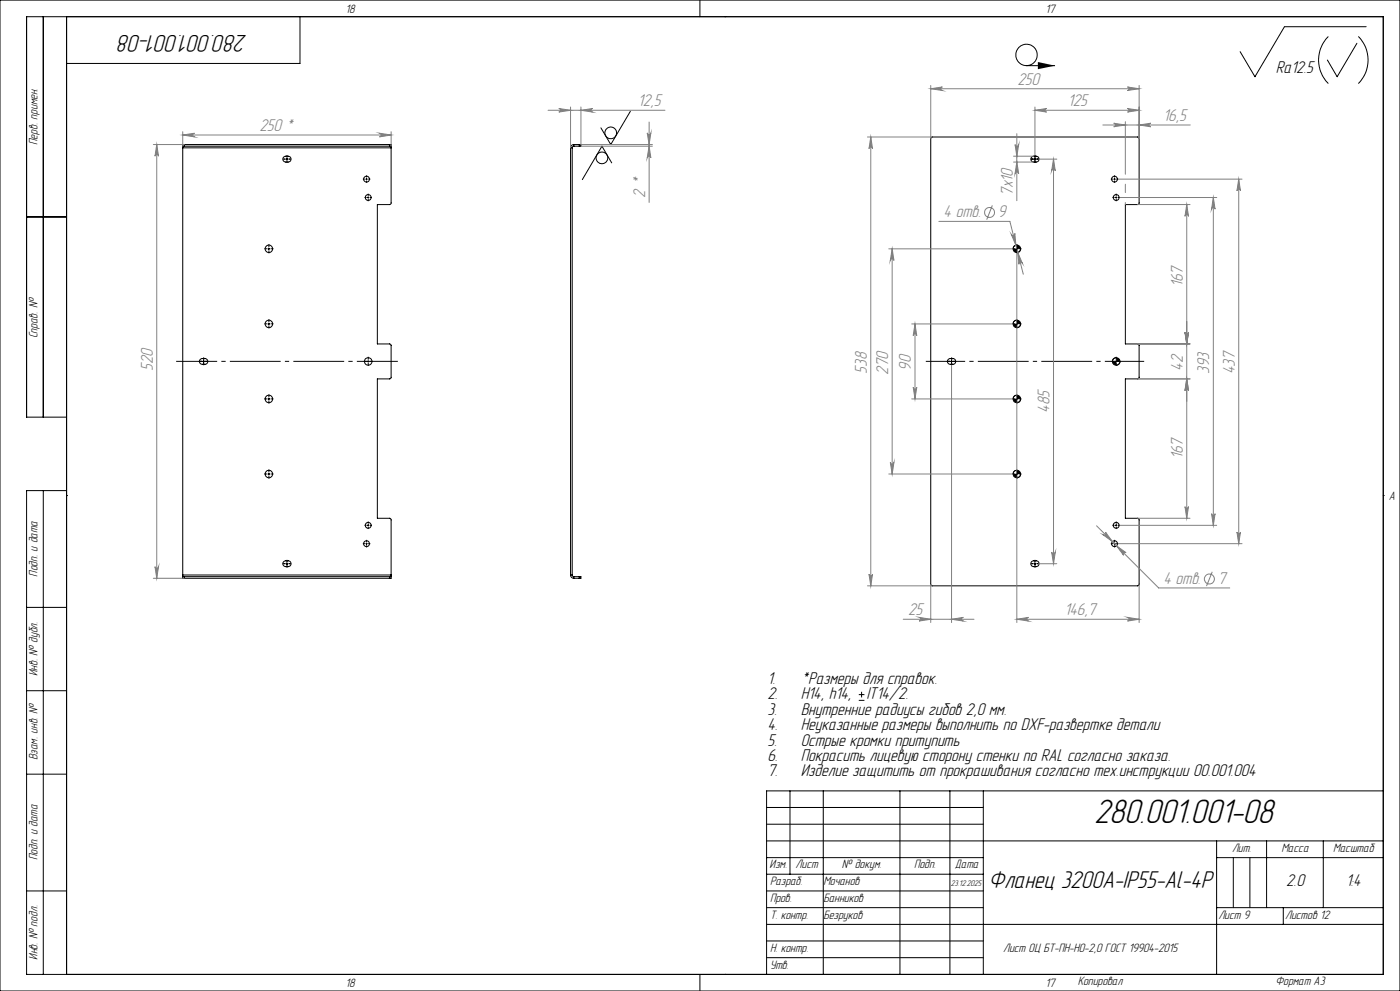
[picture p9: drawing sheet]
<svg xmlns="http://www.w3.org/2000/svg" width="420mm" height="297mm" viewBox="0 0 420 297" stroke-linecap="round" stroke-linejoin="round" font-family="sans-serif">
<g fill="none" stroke="#000" stroke-width=".3">
<path d="M0 0h420v297h-420zM13 5v120M20 5v287M90 5v14h-70M210 0v5M217.5 5h.1M308 19.7h8.5M398.5 10.9a10 10 0 0 0 0 14.1M407.1 13l-6 10-2.9-5M407.5 10.9a10 10 0 0 1 0 14.1M409.9 8h-24.6l-8.8 15-4.5-7.5M189.1 33.3l-5.9 10-2.9-5"/>
<path d="M54.8 43.8h.6M54.8 43.8v.5M54.8 44.3v128M54.8 44.3h62.5M55.4 43.3h-.6v.5M55.4 43.3v.5M55.4 43.3h61.4M55.4 43.8h61.4M85.2 47l.5-.2a1.31 1.31 0 0 1 1.5 .5l.1 .5a1.29 1.29 0 0 1-1.3 .8 1.29 1.29 0 0 1-1.2-1zM85.8 47.7h.5M86.1 47.4v.5M109.7 53.7h.5"/>
<path d="M110 53.4v.5M110.2 59.2h.5M110.5 58.9v.5M116.8 43.3h.5v.5M116.8 43.8h.5M116.8 43.3v.5M117.3 43.8v.5M117.3 44.3v16.6l-.4 .4h-3.7v41.8h3.7l.4 .4v9.8l-.4 .3h-3.7v41.7h3.7l.4 .4v16.6M171.2 44.3h.5M171.2 44.3v128M171.7 44.3v128M172.2 43.3a.96 .96 0 0 0-1 1"/>
<path d="M172.2 43.8l-.5 .5M172.2 43.3h1.6M172.2 43.8h1.6M172.2 43.3v.5M173.8 43.3h.5v.5h-.5M173.8 43.3v.5M183.5 48.8l-2.9-5-5.9 10M279.4 41.1h61.9l.4 .3v19.5l-.4 .4h-3.7v41.8h3.7l.4 .4v9.8l-.4 .3h-3.7v41.7h3.7l.4 .4v19.5l-.2 .3-61.9 .1-.4-.4v-133.7zM309.5 47l.6-.2a1.33 1.33 0 0 1 1.5 .5l.1 .5a1.35 1.35 0 0 1-1.2 .8 1.35 1.35 0 0 1-1.3-.8zM310.2 47.7h.5M310.5 47.4v.5M334.1 53.7h.5"/>
<path d="M334.4 53.4v.5M334.6 59.2h.5M334.9 58.9v.5M8 65h12M80.4 74.6h.5M80.6 74.3v.5M304.8 74.6h.5M305 73.4l-.7 .3-.4 .9M305 74.3v.5M306.2 74.6l-.4 .8-.8 .3M80.4 97.1h.5M80.6 96.8v.5"/>
<path d="M304.8 97.1h.5M305 96l-.8 .3-.3 .8M305 96.8v.5M306.2 97.1l-.3 .7-.9 .4M60.1 107.7l1.4-.2a.86 .86 0 0 1 .9 .8 .86 .86 0 0 1-.9 .9l-1.4-.2-.3-.5zM60.8 108.3h.5M61.1 108.1v.5M80.4 119.6h.5M80.6 119.3v.5M110.2 108.3h.5M110.5 108.1v.5M284.6 107.7l1.3-.2a.86 .86 0 0 1 .8 .8 .86 .86 0 0 1-.8 .9l-1.3-.2-.4-.5z"/>
<path d="M285.2 108.3h.5M285.5 108.1v.5M304.8 119.6h.5M305 118.5l-.7 .2-.4 .9M305 119.3v.5M306.2 119.6l-.4 .8-.8 .3M334.6 108.3h.5M334.9 107.2l-.8 .3-.4 .8M334.9 108.1v.5M336 108.3l-.4 .9-.7 .2M20 125h-12v-120h407v287h-407v-145h12M13 147v145"/>
<path d="M20 148.5h.1M80.4 142.1h.5M80.6 141.8v.5M110.2 157.4h.5M110.5 157.2v.5M304.8 142.1h.5M305 140.9l-.7 .3-.4 .9M305 141.8v.5M306.2 142.1l-.2 .6-1 .5M334.6 157.4h.5M334.9 157.2v.5M415 148.5h.1"/>
<path d="M54.8 172.8h.6M54.8 172.8v.5h.6M54.8 172.3v.5M54.8 172.3h62.5M55.4 173.3h61.4M55.4 172.8v.5M55.4 172.8h61.4M85.2 168.3l.5-.2a1.31 1.31 0 0 1 1.5 .4l.1 .6a1.29 1.29 0 0 1-1.3 .8 1.29 1.29 0 0 1-1.2-1.1zM85.8 168.9h.5M86.1 168.7v.5M109.7 162.9h.5M110 162.7v.5"/>
<path d="M116.8 172.8h.5M116.8 172.8v.5M117.3 172.8v.5h-.5M117.3 172.3v.5M171.2 172.3a.96 .96 0 0 0 1 1M171.2 172.3h.5M171.7 172.3l.5 .5M172.2 173.3h1.6M172.2 172.8h1.6M172.2 172.8v.5M173.8 172.8h.5v.5h-.5M173.8 172.8v.5"/>
<path d="M309.5 168.3l.6-.2a1.33 1.33 0 0 1 1.5 .4l.1 .6a1.35 1.35 0 0 1-1.2 .8 1.35 1.35 0 0 1-1.3-.8zM310.2 168.9h.5M310.5 168.7v.5M334.1 162.9h.5M334.4 162.7v.5M8 182h12M8 207h12M257.6 209.9h1.7M257.6 208.2h1.7M258.5 207.3v1.7M8 232h12M237 237v25"/>
<path d="M247 237v55M270 237v55M285 237v55M295 237v55M415 237h-185v55M230 242h65M230 247h65M230 252h185M230 257h65M365 252v40M365 257h50M370 257v15"/>
<path d="M375 257v15M380 252v20M397 252v20M8 267h12M230 267h65M230 272h65M230 277h185M230 262h65M365 272h50M385 272v5M210 292v5M217.5 292h.1"/>
<path d="M230 282h65M230 287h65"/>
<circle cx="307.9" cy="16.5" r="3.2"/>
<circle cx="183.2" cy="39.8" r="1.74"/>
<circle cx="110" cy="53.7" r=".88"/>
<circle cx="110.5" cy="59.2" r=".88"/>
<circle cx="180.6" cy="47.3" r="1.76"/>
<circle cx="334.4" cy="53.7" r=".88"/>
<circle cx="334.9" cy="59.2" r=".88"/>
<circle cx="80.7" cy="74.6" r="1.12"/>
<circle cx="305.1" cy="74.6" r="1.13"/>
<circle cx="80.7" cy="97.1" r="1.12"/>
<circle cx="305.1" cy="97.1" r="1.13"/>
<circle cx="80.7" cy="119.6" r="1.12"/>
<circle cx="110.4" cy="108.3" r="1.13"/>
<circle cx="305" cy="119.6" r="1.13"/>
<circle cx="334.9" cy="108.3" r="1.13"/>
<circle cx="80.7" cy="142.1" r="1.12"/>
<circle cx="110.5" cy="157.4" r=".88"/>
<circle cx="305.1" cy="142.1" r="1.13"/>
<circle cx="334.9" cy="157.4" r=".88"/>
<circle cx="110" cy="163" r=".88"/>
<circle cx="334.4" cy="163" r=".88"/>
</g>
<g fill="none" stroke="#808080" stroke-width=".3">
<path d="M54.8 39.5v4.3M113.8 39.9l3.5 .6-3.5 .5a.55 .55 0 0 0 .5-.5 .55 .55 0 0 0-.5-.6zM117.3 39.5v4.3M164.4 33.1h35.1M167.6 32.5l3.6 .6-3.6 .5a.53 .53 0 0 0 .6-.5 .53 .53 0 0 0-.6-.6zM171.2 32.1v12.2M174.3 33.1l3.5-.6a.53 .53 0 0 0-.5 .6 .53 .53 0 0 0 .5 .5zM174.3 32.1v11.2h21.4M194.2 39.8a.55 .55 0 0 0 .5 .5 .55 .55 0 0 0 .6-.5l-.6 3.5zM194.7 36.6v24.1M279.2 26.6l3.5-.5a.53 .53 0 0 0-.5 .5 .53 .53 0 0 0 .5 .5zM279.2 25.6v16"/>
<path d="M279.2 26.6h62.5M310.5 33.1l3.5-.6a.53 .53 0 0 0-.5 .6 .53 .53 0 0 0 .5 .5zM310.5 33.1h31.2M310.5 32.1v14.5M330.9 37.5h26.2M334.1 36.9l3.5 .6-3.5 .5a.53 .53 0 0 0 .5-.5 .53 .53 0 0 0-.5-.6zM337.6 36.5v15.7M338.2 26.1l3.5 .5-3.5 .5a.53 .53 0 0 0 .5-.5 .53 .53 0 0 0-.5-.5zM338.2 32.5l3.5 .6-3.5 .5a.53 .53 0 0 0 .5-.5 .53 .53 0 0 0-.5-.6zM341.7 37.5l3.5-.6a.53 .53 0 0 0-.5 .6 .53 .53 0 0 0 .5 .5zM341.7 25.6v16M46 43.3h9.3"/>
<path d="M47 43.3l.6 3.5a.53 .53 0 0 0-.6-.5 .53 .53 0 0 0-.5 .5zM47 43.3v130M54.8 40.5l3.5-.6a.55 .55 0 0 0-.5 .6 .55 .55 0 0 0 .5 .5zM54.8 40.5h62.5M174.3 43.8h21.4M194.7 43.8l.6 3.5a.55 .55 0 0 0-.6-.5 .55 .55 0 0 0-.5 .5zM260.2 41.1h19.5M261.2 41.1l.6 3.5a.53 .53 0 0 0-.6-.5 .53 .53 0 0 0-.5 .5zM261.2 41.1v134.5M304.1 48.6h6M304.1 46.8h6M304.5 43.3a.55 .55 0 0 0 .6 .5 .55 .55 0 0 0 .5-.5l-.6 3.5z"/>
<path d="M305 48.6l.6 3.5a.55 .55 0 0 0-.5-.5 .55 .55 0 0 0-.6 .5zM305 40.1v20M311.6 47.7h5.4M316.1 47.7l.5 3.5a.55 .55 0 0 0-.6-.5 .55 .55 0 0 0-.5 .5zM316.1 47.7v121.2M335.5 53.7h37.1M336 59.2h29M337.6 55.2v2.5M364 59.2l.5 3.5a.53 .53 0 0 0-.5-.5 .53 .53 0 0 0-.5 .5zM364 59.2v98.2M371.6 53.7l.5 3.5a.53 .53 0 0 0-.5-.5 .53 .53 0 0 0-.5 .5zM371.6 53.7v109.2"/>
<path d="M266.6 74.6h37.1M267.7 74.6l.5 3.5a.55 .55 0 0 0-.6-.5 .55 .55 0 0 0-.5 .5zM267.7 74.6v67.5M281.7 66.4h21.3l4 15.8M297.7 61.6l-1.7 4.2M303.4 70.2a.55 .55 0 0 0 .6 .4 .55 .55 0 0 0 .4-.6l.4 3.5zM305 75.9v110.7M305.3 75.7l1.4 3.2a.53 .53 0 0 0-.6-.3 .53 .53 0 0 0-.4 .6zM337.6 60.7v.6M341.2 61.3h15.8M356 61.3l.6 3.5a.53 .53 0 0 0-.6-.5 .53 .53 0 0 0-.5 .5zM356 61.3v94"/>
<path d="M273.5 97.1h30.2M274.5 97.1l.5 3.5a.53 .53 0 0 0-.5-.5 .53 .53 0 0 0-.5 .5zM274.5 97.1v22.5M355.5 99.6a.53 .53 0 0 0 .5 .5 .53 .53 0 0 0 .6-.5l-.6 3.5zM273.5 119.6h30.2M274 116.1a.53 .53 0 0 0 .5 .5 .53 .53 0 0 0 .5-.5l-.5 3.5zM285.5 109.5v77.1M341.2 103.1h15.8M341.2 113.6h15.8M356 113.6l.6 3.5a.53 .53 0 0 0-.6-.6 .53 .53 0 0 0-.5 .6zM267.1 138.6a.55 .55 0 0 0 .5 .5 .55 .55 0 0 0 .6-.5l-.5 3.5zM266.6 142.1h37.1"/>
<path d="M329 157.6l18.6 18.6h21.3M336 157.4h29M341.2 155.3h15.8M355.5 151.8a.53 .53 0 0 0 .5 .5 .53 .53 0 0 0 .6-.5l-.6 3.5zM363.5 153.9a.53 .53 0 0 0 .5 .5 .53 .53 0 0 0 .5-.5l-.5 3.5zM371.1 159.5a.53 .53 0 0 0 .5 .5 .53 .53 0 0 0 .5-.5l-.5 3.4zM46 173.3h9.3M46.5 169.8a.53 .53 0 0 0 .5 .5 .53 .53 0 0 0 .6-.5l-.6 3.5zM260.2 175.6h19.5M260.7 172.1a.53 .53 0 0 0 .5 .5 .53 .53 0 0 0 .6-.5l-.6 3.5zM279.2 175.1v11.5M311.6 168.9h5.4"/>
<path d="M315.5 165.4a.55 .55 0 0 0 .5 .6 .55 .55 0 0 0 .6-.6l-.5 3.5zM330.9 160.2a.54 .54 0 0 0 .7 0 .54 .54 0 0 0 0-.7l2.1 2.8zM335 163.6l2.8 2.1a.52 .52 0 0 0-.7 0 .52 .52 0 0 0 0 .7zM335.5 162.9h37.1M341.7 175.1v11.5M363.7 171.4l-1.8 4.2M271 185.6h21.2M275.7 185l3.5 .6-3.5 .5a.55 .55 0 0 0 .5-.5 .55 .55 0 0 0-.5-.6zM285.5 185.6l3.5-.6a.55 .55 0 0 0-.5 .6 .55 .55 0 0 0 .5 .5zM305 185.6l3.5-.6a.55 .55 0 0 0-.5 .6 .55 .55 0 0 0 .5 .5zM305 185.6h36.7M338.2 185l3.5 .6-3.5 .5a.55 .55 0 0 0 .5-.5 .55 .55 0 0 0-.5-.6z"/>
<circle cx="296.8" cy="63.7" r="1.49"/>
<circle cx="362.8" cy="173.5" r="1.51"/>
</g>
<g fill="#000">
<path d="M311.4 18.6l5.1 1.1-5.1 1z"/>
<path d="M303.9 74.6l.4 .8 .7 .3v-1.1zM305 73.4v1.2h1.2l-.4-.9zM303.9 97.1l.3 .7 .8 .4v-1.1zM305 96v1.1h1.2l-.2-.7zM303.9 119.6l.4 .8 .7 .3v-1.1zM305 118.5v1.1h1.2l-.4-.9zM303.9 142.1l.4 .8 .7 .3v-1.1zM305 140.9v1.2h1.2l-.4-.9zM333.7 108.3l.4 .9 .8 .2v-1.1zM334.9 107.2v1.1h1.1l-.4-.8z"/>
</g>
<path d="M277.7 108.3h65.5" fill="none" stroke="#000" stroke-width=".3" stroke-dasharray="15.2 1.3 1.3 1.3" stroke-dashoffset="3.4" stroke-linecap="butt"/>
<g fill="none" stroke="#000" stroke-width=".3" stroke-dasharray="15.2 1.3 1.3 1.3" stroke-linecap="butt">
<path d="M85.6 47.7h-.6M86.1 47.2v-.6M86.1 48.2v.6M86.6 47.7h.6M109.5 53.7h-.6M110 53.2v-.6M110 54.2v.6M110 59.2h-.6M110.5 53.7h.6M110.5 58.7v-.6M110.5 59.7v.6M111 59.2h.6"/>
<path d="M310 47.7h-.6M310.5 47.2v-.6M310.5 48.2v.6M311 47.7h.6M333.9 53.7h-.7M334.4 53.2v-.6M334.4 54.2v.6M334.4 59.2h-.7M334.9 53.7h.6M334.9 58.7v-.6M334.9 59.7v.6M335.4 59.2h.6"/>
<path d="M80.2 74.6h-.9M80.7 74.1v-.9M80.7 75.1v.8M81.2 74.6h.9M304.6 74.6h-.9M305.1 74.1v-.9M305.1 75.1v.8M305.6 74.6h.8M80.2 97.1h-.9M80.7 96.6v-.9M80.7 97.6v.8M81.2 97.1h.9"/>
<path d="M304.6 97.1h-.9M305.1 96.6v-.9M305.1 97.6v.8M305.6 97.1h.8M60.6 108.3h-.6M61.1 107.8v-.6M61.1 108.8v.6M61.6 108.3h.6M80.2 119.6h-.9M80.7 119.1v-.9M81.2 119.6h.9M110 108.3h-.9"/>
<path d="M110.5 107.8v-.9M110.5 108.8v.9M111 108.3h.9M285 108.3h-.6M285.5 107.8v-.6M285.5 108.8v.6M286 108.3h.6M304.6 119.6h-.9M305.1 119.1v-.9M305.6 119.6h.8M334.4 108.3h-.9M334.9 107.8v-.9"/>
<path d="M334.9 108.8v.9M335.4 108.3h.8M80.7 120.1v.8M305.1 120.1v.8M80.2 142.1h-.9M80.7 141.6v-.9M80.7 142.6v.8M81.2 142.1h.9M110 157.4h-.6M110.5 156.9v-.6M110.5 157.9v.7M111 157.4h.6"/>
<path d="M304.6 142.1h-.9M305.1 141.6v-.9M305.1 142.6v.8M305.6 142.1h.8M334.4 157.4h-.7M334.9 156.9v-.6M334.9 157.9v.7M335.4 157.4h.6M85.6 168.9h-.6M86.1 168.4v-.6M86.1 169.4v.7M86.6 168.9h.6"/>
<path d="M109.5 162.9h-.6M110 162.4v-.6M110 163.4v.7M110.5 162.9h.6M310 168.9h-.6M310.5 168.4v-.6M310.5 169.4v.7M311 168.9h.6M333.9 162.9h-.7M334.4 162.4v-.6M334.4 163.4v.7M334.9 162.9h.6"/>
</g>
<path d="M119.4 108.3h-66.5" fill="none" stroke="#000" stroke-width=".3" stroke-dasharray="15.2 1.3 1.3 1.3" stroke-dashoffset="2.9" stroke-linecap="butt"/>
<g fill="#808080">
<path d="M305.3 75.7l.4 3.5a.53 .53 0 0 1 .4-.6 .53 .53 0 0 1 .6 .3zM303.4 70.2l1.4 3.3-.4-3.5a.55 .55 0 0 1-.4 .6 .55 .55 0 0 1-.6-.4zM330.9 160.2l2.8 2.1-2.1-2.8a.54 .54 0 0 1 0 .7 .54 .54 0 0 1-.7 0zM335 163.6l2.1 2.8a.52 .52 0 0 1 0-.7 .52 .52 0 0 1 .7 0z"/>
<path d="M167.6 32.5l3.6 .6-3.6 .5a.53 .53 0 0 0 .6-.5 .53 .53 0 0 0-.6-.6zM174.3 33.1l3.5-.6a.53 .53 0 0 0-.5 .6 .53 .53 0 0 0 .5 .5z"/>
<path d="M334.1 36.9l3.5 .6-3.5 .5a.53 .53 0 0 0 .5-.5 .53 .53 0 0 0-.5-.6zM341.7 37.5l3.5-.6a.53 .53 0 0 0-.5 .6 .53 .53 0 0 0 .5 .5z"/>
<path d="M54.8 40.5l3.5-.6a.55 .55 0 0 0-.5 .6 .55 .55 0 0 0 .5 .5zM113.8 39.9l3.5 .6-3.5 .5a.55 .55 0 0 0 .5-.5 .55 .55 0 0 0-.5-.6z"/>
<path d="M338.2 185l3.5 .6-3.5 .5a.55 .55 0 0 0 .5-.5 .55 .55 0 0 0-.5-.6zM305 185.6l3.5-.6a.55 .55 0 0 0-.5 .6 .55 .55 0 0 0 .5 .5z"/>
<path d="M260.7 172.1a.53 .53 0 0 0 .5 .5 .53 .53 0 0 0 .6-.5l-.6 3.5zM261.2 41.1l.6 3.5a.53 .53 0 0 0-.6-.5 .53 .53 0 0 0-.5 .5zM363.5 153.9a.53 .53 0 0 0 .5 .5 .53 .53 0 0 0 .5-.5l-.5 3.5zM364 59.2l.5 3.5a.53 .53 0 0 0-.5-.5 .53 .53 0 0 0-.5 .5zM371.1 159.5a.53 .53 0 0 0 .5 .5 .53 .53 0 0 0 .5-.5l-.5 3.4zM371.6 53.7l.5 3.5a.53 .53 0 0 0-.5-.5 .53 .53 0 0 0-.5 .5zM305 48.6l.6 3.5a.55 .55 0 0 0-.5-.5 .55 .55 0 0 0-.6 .5zM304.5 43.3a.55 .55 0 0 0 .6 .5 .55 .55 0 0 0 .5-.5l-.6 3.5z"/>
<path d="M356 61.3l.6 3.5a.53 .53 0 0 0-.6-.5 .53 .53 0 0 0-.5 .5zM355.5 99.6a.53 .53 0 0 0 .5 .5 .53 .53 0 0 0 .6-.5l-.6 3.5zM355.5 99.6a.53 .53 0 0 0 .5 .5 .53 .53 0 0 0 .6-.5l-.6 3.5zM356 113.6l.6 3.5a.53 .53 0 0 0-.6-.6 .53 .53 0 0 0-.5 .6zM274.5 97.1l.5 3.5a.53 .53 0 0 0-.5-.5 .53 .53 0 0 0-.5 .5zM274 116.1a.53 .53 0 0 0 .5 .5 .53 .53 0 0 0 .5-.5l-.5 3.5zM267.7 74.6l.5 3.5a.55 .55 0 0 0-.6-.5 .55 .55 0 0 0-.5 .5zM267.1 138.6a.55 .55 0 0 0 .5 .5 .55 .55 0 0 0 .6-.5l-.5 3.5zM316.1 47.7l.5 3.5a.55 .55 0 0 0-.6-.5 .55 .55 0 0 0-.5 .5zM315.5 165.4a.55 .55 0 0 0 .5 .6 .55 .55 0 0 0 .6-.6l-.5 3.5z"/>
<path d="M194.2 39.8a.55 .55 0 0 0 .5 .5 .55 .55 0 0 0 .6-.5l-.6 3.5zM194.7 43.8l.6 3.5a.55 .55 0 0 0-.6-.5 .55 .55 0 0 0-.5 .5zM356 113.6l.6 3.5a.53 .53 0 0 0-.6-.6 .53 .53 0 0 0-.5 .6zM355.5 151.8a.53 .53 0 0 0 .5 .5 .53 .53 0 0 0 .6-.5l-.6 3.5z"/>
<path d="M47 43.3l.6 3.5a.53 .53 0 0 0-.6-.5 .53 .53 0 0 0-.5 .5zM46.5 169.8a.53 .53 0 0 0 .5 .5 .53 .53 0 0 0 .6-.5l-.6 3.5z"/>
<path d="M279.2 26.6l3.5-.5a.53 .53 0 0 0-.5 .5 .53 .53 0 0 0 .5 .5zM338.2 26.1l3.5 .5-3.5 .5a.53 .53 0 0 0 .5-.5 .53 .53 0 0 0-.5-.5zM310.5 33.1l3.5-.6a.53 .53 0 0 0-.5 .6 .53 .53 0 0 0 .5 .5zM338.2 32.5l3.5 .6-3.5 .5a.53 .53 0 0 0 .5-.5 .53 .53 0 0 0-.5-.6zM275.7 185l3.5 .6-3.5 .5a.55 .55 0 0 0 .5-.5 .55 .55 0 0 0-.5-.6zM285.5 185.6l3.5-.6a.55 .55 0 0 0-.5 .6 .55 .55 0 0 0 .5 .5z"/>
</g>
<text font-size="10.5" x="328.2" y="246.6">280.001.001-08</text>
<g font-size="7.5">
<text x="74.1" y="10.5" transform="rotate(-180 74.1 10.5)">280.001.001-08</text>
<text x="296.6" y="266.1">Фланец 3200А-IP55-Al-4P</text>
</g>
<g font-size="5.3">
<text x="382.8" y="21.7">Ra12.5</text>
<text x="230.2" y="205">1.</text>
<text x="230.2" y="209.6">2.</text>
<text x="240.2" y="209.6">H14, h14,</text>
<text x="240.2" y="205">*Размеры для справок.</text>
<text x="260" y="209.6">IT14/2.</text>
<text x="230.2" y="214.2">3.</text>
<text x="240.2" y="214.2">Внутренние радиусы гибов 2,0 мм.</text>
<text x="230.2" y="218.8">4.</text>
<text x="240.2" y="218.8">Неуказанные размеры выполнить по DXF-развертке детали</text>
<text x="230.2" y="223.4">5.</text>
<text x="240.2" y="223.4">Острые кромки притупить</text>
<text x="230.2" y="228">6.</text>
<text x="230.2" y="232.7">7.</text>
<text x="240.2" y="228">Покрасить лицевую сторону стенки по RAL согласно заказа.</text>
<text x="240.2" y="232.7">Изделие защитить от прокрашивания согласно тех.инструкции 00.001.004</text>
<text x="385.8" y="265.6">2.0</text>
<text x="403.8" y="265.6">1:4</text>
</g>
<g font-size="5.3" fill="#808080">
<text x="305.2" y="25.3">250</text>
<text x="191.4" y="31.8">12,5</text>
<text x="320.3" y="31.8">125</text>
<text x="77.8" y="39.2">250 *</text>
<text x="349" y="36.2">16,5</text>
<text x="193.5" y="59.2" transform="rotate(-90 193.5 59.2)">2 *</text>
<text x="303.8" y="58.7" transform="rotate(-90 303.8 58.7)">7х10</text>
<text x="283.1" y="65.1">4 отв.</text>
<text x="299.3" y="65.1">9</text>
<text x="354.8" y="86.1" transform="rotate(-90 354.8 86.1)">167</text>
<text x="45.8" y="111.2" transform="rotate(-90 45.8 111.2)">520</text>
<text x="260" y="112" transform="rotate(-90 260 112)">538</text>
<text x="266.4" y="112.3" transform="rotate(-90 266.4 112.3)">270</text>
<text x="273.3" y="111.1" transform="rotate(-90 273.3 111.1)">90</text>
<text x="354.8" y="111.1" transform="rotate(-90 354.8 111.1)">42</text>
<text x="362.8" y="112" transform="rotate(-90 362.8 112)">393</text>
<text x="370.4" y="112.1" transform="rotate(-90 370.4 112.1)">437</text>
<text x="314.8" y="123.7" transform="rotate(-90 314.8 123.7)">485</text>
<text x="354.8" y="137.7" transform="rotate(-90 354.8 137.7)">167</text>
<text x="349" y="174.9">4 отв.</text>
<text x="365.3" y="174.9">7</text>
<text x="272.4" y="184.3">25</text>
<text x="319.4" y="184.3">146,7</text>
</g>
<g font-size="3.8">
<text x="103.7" y="3.8">18</text>
<text x="313.7" y="3.8">17</text>
<text x="11.3" y="43.5" transform="rotate(-90 11.3 43.5)">Перв. примен.</text>
<text x="11.3" y="101.4" transform="rotate(-90 11.3 101.4)">Справ. №</text>
<text x="416.6" y="149.8">A</text>
<text x="11.3" y="172.8" transform="rotate(-90 11.3 172.8)">Подп. и дата</text>
<text x="11.3" y="202.7" transform="rotate(-90 11.3 202.7)">Инв. № дубл.</text>
<text x="11.3" y="227.8" transform="rotate(-90 11.3 227.8)">Взам. инв. №</text>
<text x="11.3" y="257.8" transform="rotate(-90 11.3 257.8)">Подп. и дата</text>
<text x="369.6" y="255.3">Лит.</text>
<text x="384.4" y="255.3">Масса</text>
<text x="399.9" y="255.3">Масштаб</text>
<text x="230.9" y="260.3">Изм.</text>
<text x="238.7" y="260.3">Лист</text>
<text x="252.6" y="260.3">№ докум.</text>
<text x="274.2" y="260.3">Подп.</text>
<text x="286.5" y="260.3">Дата</text>
<text x="231" y="265.3">Разраб.</text>
<text x="247" y="265.4">Мочанов</text>
<text x="231" y="275.3">Т. контр.</text>
<text x="231" y="270.3">Пров.</text>
<text x="247" y="275.4">Безруков</text>
<text x="247" y="270.4">Банников</text>
<text x="365.5" y="275.3">Лист 9</text>
<text x="385.5" y="275.3">Листов 12</text>
<text x="11.3" y="287.7" transform="rotate(-90 11.3 287.7)">Инв. № подл.</text>
<text x="231" y="285.3">Н. контр.</text>
<text x="300.9" y="285.4">Лист ОЦ БТ-ПН-НО-2,0 ГОСТ 19904-2015</text>
<text x="231" y="290.3">Утв.</text>
<text x="103.7" y="295.8">18</text>
<text x="313.7" y="295.8">17</text>
<text x="323.3" y="295.3">Копировал</text>
<text x="382.7" y="295.3">Формат А3</text>
</g>
<text font-size="2.6" x="285.3" y="265.5">23.12.2025</text>
</svg>
